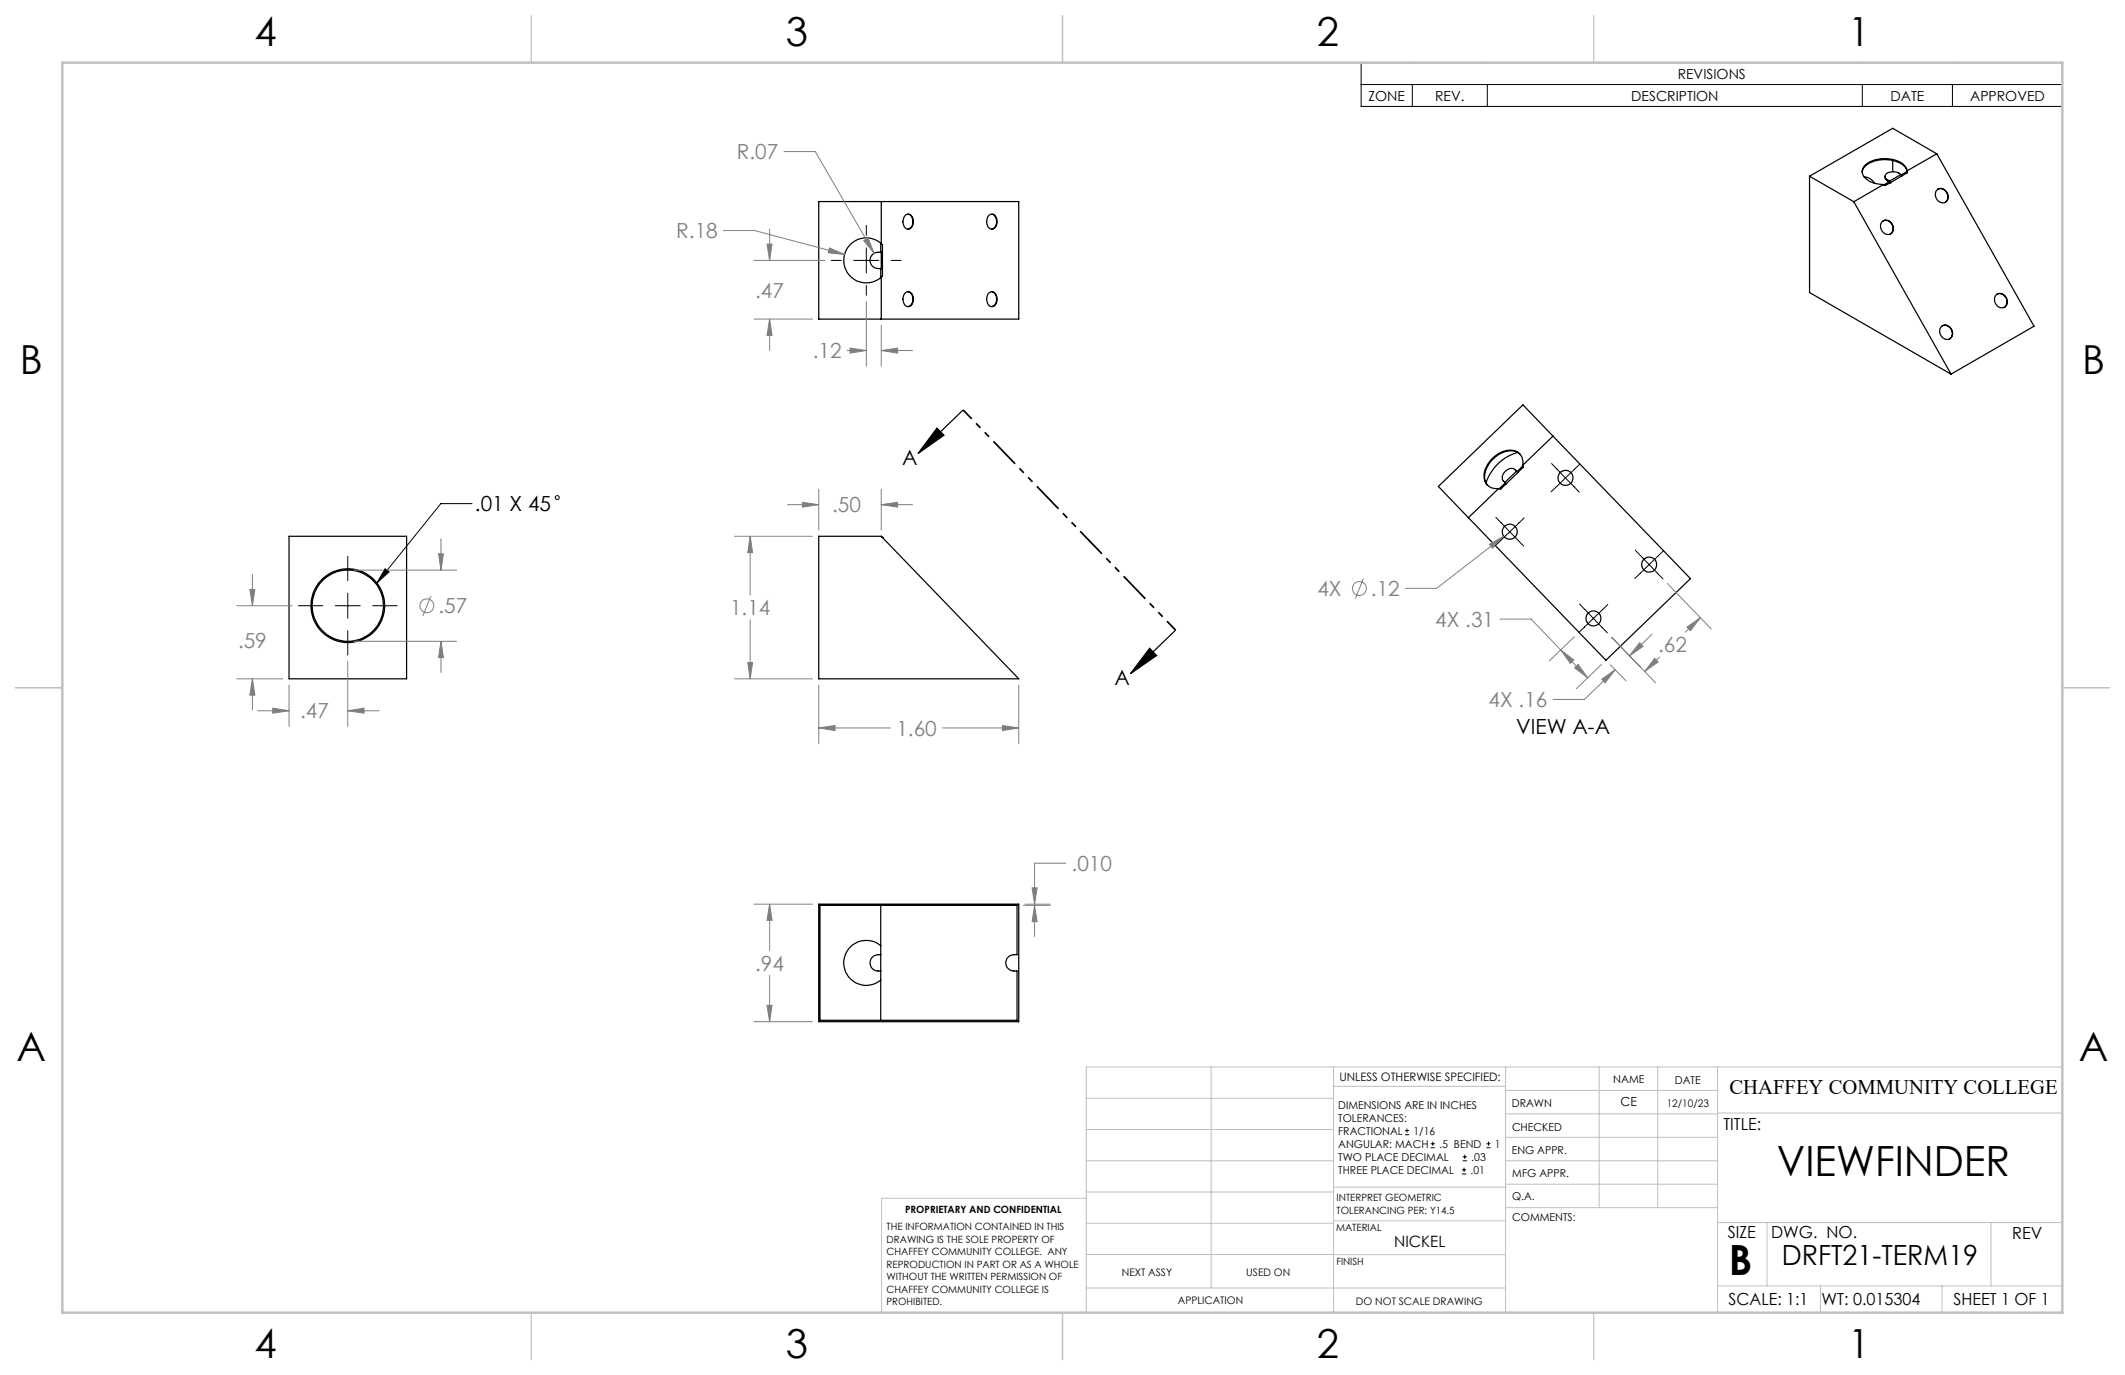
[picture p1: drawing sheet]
<svg xmlns="http://www.w3.org/2000/svg" width="432mm" height="279mm" viewBox="0 0 432 279" stroke-linecap="round" stroke-linejoin="round" font-family="sans-serif">
<g fill="none" stroke="#000" stroke-width=".25">
<path d="M367.7 35.8l9 5.2M367.7 35.8v23.6l28.8 16.6M378.8 35.9a2.5 2.5 0 0 1 2.1 1.3M382.7 37.5l-6 3.5M383 35.8l.1 .6 .4 .3M383.5 36.7l.4 .2M383.5 36.5v.2M383.5 36.5l.5 .3M383.9 36.9l.2 .2M383.9 36.9l-1.1 .7M384 36.8l.1 .3M384.1 37.1l-1.1 .6-.3-.2"/>
<path d="M384.1 37.1h.1M384.6 32.6v2.3M386.3 35.5a2.39 2.39 0 0 0-3.2 .1l-.1 .4 .5 .5M386.3 35.5l-2.3 1.3M386.3 35.5l.2 .2M386.5 35.7l-2.4 1.4M387.5 34.7v.4l-1 .6M387.5 34.7a3.6 3.6 0 0 0-3.5-2.4 5.5 5.5 0 0 0-5.4 1.7 1.96 1.96 0 0 0 1.1 2.7 6 6 0 0 0 3 .8M387.5 34.9v.2M387.5 34.9a3.2 3.2 0 0 0-2.9-2.3 6.4 6.4 0 0 0-5.7 1.3l-.5 1.1M387.5 34.9l-1.1 .6M393.5 38.7a1.44 1.44 0 0 1 1.7-.1 1.44 1.44 0 0 1 .7 1.5 1.19 1.19 0 0 1-1.1 1.2 1.19 1.19 0 0 1-1.3-.9 1.46 1.46 0 0 1 0-1.7z"/>
<path d="M393.6 31.3l-6.1 3.4M393.6 31.3l19.7 35-16.8 9.7M393.6 31.3l-9-5.2-16.9 9.7M393.8 38.4a1.58 1.58 0 0 1 1.8 .8 1.58 1.58 0 0 1-.3 1.9M166.4 41h40.6v23.8h-40.6zM179 49.4v1.9M179 54.6v1.8M179.1 49.5l.2 .2v6.4l-.2 .2M179.1 49.5a4.6 4.6 0 0 0-6.4 .2 4.6 4.6 0 0 0 0 6.4 4.6 4.6 0 0 0 6.4 .2M179.1 41v8.5M179.1 51.3v3.3M179.1 56.3v8.5"/>
<path d="M179.3 51.3h-.9a1.66 1.66 0 0 0-1.6 1.6 1.66 1.66 0 0 0 1.6 1.7h.9M183.9 43.8a.99 .99 0 0 1 1.2-.1 .99 .99 0 0 1 .5 1 1.32 1.32 0 0 1-1.3 1.8 1.79 1.79 0 0 1-.4-2.7zM183.9 59.5a.99 .99 0 0 1 1.2-.1 .99 .99 0 0 1 .5 1 1.32 1.32 0 0 1-1.3 1.9 1.8 1.8 0 0 1-.4-2.8zM184.5 43.5a1.65 1.65 0 0 1 1 1.5 1.65 1.65 0 0 1-1 1.6M184.5 59.3a1.66 1.66 0 0 1 1 1.5 1.66 1.66 0 0 1-1 1.5M200.8 59.7a.98 .98 0 0 1 1.2-.3 .98 .98 0 0 1 .6 1 1.32 1.32 0 0 1-1.3 1.9 1.87 1.87 0 0 1-.5-2.6zM200.9 43.8a.99 .99 0 0 1 1.2-.1 .99 .99 0 0 1 .5 1 1.32 1.32 0 0 1-1.3 1.8 1.86 1.86 0 0 1-.4-2.7zM201.5 43.5a1.61 1.61 0 0 1 .9 2.4l-.4 .5-.5 .2M201.5 59.3a1.7 1.7 0 0 1 .2 3h-.2M376.7 41l19.8 35M382.4 45.1a1.48 1.48 0 0 1 1.8 0 1.48 1.48 0 0 1 .5 1.7 1.22 1.22 0 0 1-1.1 .9 1.22 1.22 0 0 1-1.2-.9 1.63 1.63 0 0 1 0-1.7zM382.7 44.9a1.56 1.56 0 0 1 1.8 .7 1.56 1.56 0 0 1-.4 2"/>
<path d="M405.7 59.9a1.5 1.5 0 0 1 2 .6 1.5 1.5 0 0 1-.6 2 1.63 1.63 0 0 1-1.6-.8 1.63 1.63 0 0 1 .2-1.8zM405.8 59.8a1.57 1.57 0 0 1 1.8 .7 1.57 1.57 0 0 1-.3 1.9M394.7 66.2a1.55 1.55 0 0 1 1.8 .7 1.55 1.55 0 0 1-.4 2 1.58 1.58 0 0 1-1.8-.8 1.58 1.58 0 0 1 .4-1.9zM394.7 66.2a1.57 1.57 0 0 1 1.8 .8 1.57 1.57 0 0 1-.4 1.9M190.4 87l1.4 1.4-5.3 3.7zM195.7 83.3l-9.2 8.8M292.3 98.8l17.2-16.5 34 35.3-17.2 16.6zM304.5 99.3l-6.1 5.9M305.8 98l.2 .3M305.9 98.1l-1.2 1.2M306 98.3l-1.1 1.1-.4-.1M308.2 95.7a1.45 1.45 0 0 0-2.5 .3 1.34 1.34 0 0 0 .1 2"/>
<path d="M308.2 95.7l-2.4 2.3M308.2 95.7l.2 .3-2.4 2.3M308.4 91.9a9.5 9.5 0 0 0-6.5 6.2M308.9 92.3a3.8 3.8 0 0 0-5 .5 4.7 4.7 0 0 0-2 5.3l.4 .5M309.4 94.5l.1 .5-1.1 1M309.4 94.5a2.6 2.6 0 0 0-.9-2.6 2.6 2.6 0 0 0-2.8-.2 5.7 5.7 0 0 0-4.1 5.8 2.47 2.47 0 0 0 2.9 1.8M309.5 94.7l-1.2 1.1M315.6 88.6l-6.2 5.9M58.7 109h23.9v28.9h-23.9zM166.4 109h12.7l27.9 28.9h-40.6zM179.1 109l.2 .2M179.3 109.2h.1"/>
<path d="M233.6 131.7l1.4 1.5-5.3 3.7zM238.9 128.1l-9.2 8.8M166.4 183.7h40.6v23.9h-40.6zM166.6 184h40.1v10a1.75 1.75 0 0 0-2.3 1.7 1.75 1.75 0 0 0 2.3 1.6v10h-40.1zM179 192.2a4.6 4.6 0 0 0-6.3 .3 4.6 4.6 0 0 0 0 6.3 4.6 4.6 0 0 0 6.3 .3M179 194a1.72 1.72 0 0 0-2.2 1.7 1.72 1.72 0 0 0 2.2 1.6M179 184v23.3"/>
<circle cx="318.1" cy="97.1" r="1.53"/>
<circle cx="306.8" cy="108" r="1.53"/>
<circle cx="335.1" cy="114.7" r="1.53"/>
<circle cx="70.7" cy="123.1" r="7.5"/>
<circle cx="70.7" cy="123.1" r="7.2"/>
<circle cx="323.8" cy="125.7" r="1.53"/>
</g>
<g fill="none" stroke="#808080" stroke-width=".2">
<path d="M159.3 30.8h6.4l11.9 20.7M147 46.8h6.4l18.2 4.9M153.2 52.9h14.4M155.9 49.6h1l-.5 3.3zM156.4 46.6v6.3M168.6 50.4l3 1.3-3.3-.3zM175.5 48.9l.9-.5 1.2 3.1zM153.2 64.8h11.9M156.4 64.8l.5 3.4h-1zM156.4 64.8v6.4M172.2 71.2h3.8M172.7 70.7l3.3 .5-3.3 .6z"/>
<path d="M176 61.3v13.1M179.1 71.2l3.3-.5v1.1zM179.1 66.1v8.3M179.1 71.2h6.3M166.4 99.4v8.3M179.1 99.4v8.3M50.8 119.8h1l-.5 3.3zM51.3 116.7v6.4M71.9 115.9h20.9M89.1 112.5h1l-.5 3.4zM89.6 109.5v6.4M149.3 109h15.8"/>
<path d="M152.4 109l.5 3.3h-1zM152.4 109v11.9M160 102.6h6.4M163.1 102.1l3.3 .5-3.3 .4zM179.1 102.6l3.3-.5v.9zM179.1 102.6h6.3M277 117.6l-1.6 4M302.6 110.6l3-1.6-2.3 2.4zM305.6 109l-13.7 10.6h-6.3M338.8 118.6l8.9 9.2M48.1 137.9h9.4M48.1 123.1h11.3"/>
<path d="M51.3 137.9l.5 3.4h-1zM51.3 137.9v6.4M58.7 139.2v8.4M70.7 134.4v13.2M71.9 130.3h20.9M87.6 121.1l-1.7 4M89.6 130.3l.5 3.3h-1zM89.6 130.3v6.4M149.3 137.9h15.8M151.9 134.6h1l-.5 3.3zM152.4 125.9v12M166.4 139.2v11.9"/>
<path d="M207 139.2v11.9M304.8 125.8h6.3l6 6.3M317.1 132.1l2.7 2-.7 .7zM317.1 132.1l5.5 5.6M319.9 129.4l-5 4.9M320 135.7l.7-.7 1.9 2.7zM325.4 135l-5.1 4.9M325.5 138l2.7-1.9-2 2.6zM327.2 135.1l3.2 3.3M328.2 136.1l-6.3 6h-6.3M333.2 130.6l.7 .7-2.8 2zM333.3 135.5l-5.8-6 8.9 9.2"/>
<path d="M335.7 128.9l-4.6 4.4M336.2 133.8l.7 .7-2.7 2zM337.3 133.5l-3.1 3M342.8 127.4l2.7-1.9-2 2.7zM345.5 125.5l-3 2.9M52.4 144.4h6.3M55.4 143.9l3.3 .5-3.3 .5zM70.7 144.4l3.3-.5v1zM70.7 144.4h6.3M166.4 147.9l3.3-.5v1zM166.4 147.9h14.6M191.5 147.9h15.5"/>
<path d="M203.7 147.4l3.3 .5-3.3 .5zM216.6 175.4h-6.4v8.3M153.2 183.7h11.9M156.4 183.7l.5 3.3h-1zM156.4 183.7v9.4M156.4 198.2v9.4M207.9 184h5.5M208.3 183.7h5.1M209.7 180.4h1l-.5 3.3zM210.2 184l.5 3.3h-1zM210.2 184v6.3M153.2 207.6h11.9"/>
<path d="M155.9 204.3h1l-.5 3.3z"/>
<circle cx="276.2" cy="119.6" r="1.42"/>
<circle cx="86.7" cy="123.1" r="1.41"/>
</g>
<g fill="none" stroke="#000" stroke-width=".2">
<path d="M276.6 12.7h142.5v8.9h-142.5zM276.6 17.2h142.5M287 17.2v4.4M302.2 17.2v4.4M378.4 17.2v4.4M396.7 17.2v4.4M168.9 52.9h2.1M173.5 52.9h5.1M176 45.8v2M176 50.4v5.1M176 58v2M181.1 52.9h2"/>
<path d="M315.3 94.2l2.8 2.9M318.1 97.1l-2.9 2.8M318.1 97.1l2.8 2.9M321 94.3l-2.9 2.8M70.7 113v5M78.2 115.6l.9 .6-2.5 2.3zM95.9 102.3h-6.3l-13 16.2M304 105.1l5.6 5.8M309.7 105.2l-5.9 5.7M332.3 111.8l2.8 2.9M335.1 114.7l2.8 3M335.1 114.7l-2.9 2.8"/>
<path d="M338 111.9l-2.9 2.8M60.6 123.1h5M68.1 123.1h5.1M70.7 120.5v5.1M70.7 128.2v4.9M75.7 123.1h5M321 122.7l5.6 5.9M326.7 122.8l-5.8 5.7M285.5 230.6h.8M285.5 229.7h.8M285.9 229.3v.9M290.7 233.2h.8"/>
<path d="M290.7 232.4h.8M291.1 232v.8M297.1 238.5h.8M297.1 237.7h.8M297.2 235.9h.9M297.2 235.1h.9M297.5 237.3v.8M297.6 234.6v.9M302 233.2h.9M302 232.4h.9M302.5 232v.8"/>
<circle cx="113.2" cy="101.1" r=".39"/>
</g>
<path d="M238.9 128l-43.2-44.7" fill="none" stroke="#000" stroke-width=".35" stroke-dasharray="6.3 1.3 1.3 1.3 1.3 1.3" stroke-dashoffset="3.8" stroke-linecap="butt"/>
<g fill="none" stroke="#c0c0c0" stroke-width=".2">
<path d="M246.1 216.8v44.9M271 216.8v49.9M305.9 216.8v49.9M324.9 216.8v28.6M336.8 216.8v28.6M349 216.8v49.9M419.1 216.8h-198.4v49.9M220.7 235.9h50.3M220.7 229.5h50.3M220.7 223.2h50.3M271 220.7h34.9M305.9 231.1h43.1"/>
<path d="M305.9 226.3h43.1M305.9 221.6h43.1M305.9 235.9h43.1M349 226.2h70.1M220.7 248.6h50.3M220.7 242.2h50.3M220.7 254.9h50.3M220.7 243.5h-41.6v23.2M271 255h34.9M271 248.1h35M271 241.2h35M305.9 240.6h43.1"/>
<path d="M306 245.4h43M349 248.4h70.1M359.1 248.4v12.9M404.6 248.4v12.9M220.7 261.7h85.2M349 261.3h70.1M369.9 261.3v5.4M394.6 261.3v5.4"/>
</g>
<path d="M108 3.2v9.5M215.9 3.2v9.5M323.8 3.2v9.5M3.1 139.7h9.6M419.1 139.7h9.5M108 266.7v9.6M215.9 266.7v9.6M323.8 266.7v9.6" fill="none" stroke="#c0c0c0" stroke-width=".25"/>
<path d="M12.7 12.7h406.4v254h-406.4z" fill="none" stroke="#c0c0c0" stroke-width=".5"/>
<path d="M233.6 131.7l1.4 1.5-5.3 3.7zM190.4 87l1.4 1.4-5.3 3.7z" fill="#000"/>
<path d="M175.5 48.9l2.1 2.6-1.2-3.1zM168.6 50.4l-.3 1 3.3 .3zM172.7 70.7l3.3 .5-3.3 .6zM179.1 71.2l3.3-.5v1.1zM155.9 49.6h1l-.5 3.3zM156.4 64.8l.5 3.4h-1z" fill="#808080"/>
<path d="M78.2 115.6l.9 .6-2.5 2.3z" fill="#000"/>
<path d="M166.4 147.9l3.3-.5v1zM203.7 147.4l3.3 .5-3.3 .5zM152.4 109l.5 3.3h-1zM151.9 134.6h1l-.5 3.3zM179.1 102.6l3.3-.5v.9zM163.1 102.1l3.3 .5-3.3 .4zM210.2 184l.5 3.3h-1zM209.7 180.4h1l-.5 3.3zM155.9 204.3h1l-.5 3.3zM156.4 183.7l.5 3.3h-1zM89.1 112.5h1l-.5 3.4zM89.6 130.3l.5 3.3h-1zM50.8 119.8h1l-.5 3.3zM51.3 137.9l.5 3.4h-1zM70.7 144.4l3.3-.5v1zM55.4 143.9l3.3 .5-3.3 .5zM302.6 110.6l.7 .8 2.3-2.4zM336.2 133.8l.7 .7-2.7 2zM342.8 127.4l2.7-1.9-2 2.7zM333.2 130.6l.7 .7-2.8 2zM325.5 138l2.7-1.9-2 2.6zM317.1 132.1l2.7 2-.7 .7zM320 135.7l.7-.7 1.9 2.7z" fill="#808080"/>
<g font-size="8.5">
<text x="361.1" y="239">VIEWFINDER</text>
<text x="351.3" y="259">B</text>
</g>
<g font-size="8.1">
<text x="51.7" y="9.3">4</text>
<text x="159.7" y="9.3">3</text>
<text x="267.6" y="9.3">2</text>
<text x="375.6" y="9.3">1</text>
<text x="4" y="76">B</text>
<text x="423.1" y="76">B</text>
<text x="3.3" y="215.7">A</text>
<text x="422.4" y="215.7">A</text>
<text x="51.7" y="276">4</text>
<text x="159.7" y="276">3</text>
<text x="267.6" y="276">2</text>
<text x="375.6" y="276">1</text>
</g>
<text font-size="5.6" x="362.1" y="257">DRFT21-TERM19</text>
<g font-size="4.2" fill="#808080">
<text x="149.7" y="32.4">R.07</text>
<text x="137.4" y="48.4">R.18</text>
<text x="153.5" y="60.6">.47</text>
<text x="165.1" y="72.8">.12</text>
<text x="169.1" y="104.1">.50</text>
<text x="89.1" y="124.6">.57</text>
<text x="148.3" y="125">1.14</text>
<text x="267.7" y="121.1">4X</text>
<text x="278.6" y="121.1">.12</text>
<text x="48.4" y="131.8">.59</text>
<text x="291.7" y="127.4">4X .31</text>
<text x="336.9" y="132.6">.62</text>
<text x="302.5" y="143.7">4X .16</text>
<text x="61" y="146">.47</text>
<text x="182.2" y="149.5">1.60</text>
<text x="217.8" y="177">.010</text>
<text x="153.5" y="197.2">.94</text>
</g>
<g font-size="4.2">
<text x="183.3" y="94.4">A</text>
<text x="96.5" y="103.9">.01 X 45</text>
<text x="226.5" y="139.2">A</text>
<text x="308.1" y="149.2">VIEW A-A</text>
<text x="351.4" y="222.2">CHAFFEY COMMUNITY COLLEGE</text>
</g>
<g font-size="3.4">
<text x="350.2" y="229.5">TITLE:</text>
<text x="351.1" y="251.6">SIZE</text>
<text x="359.9" y="251.6">DWG. NO.</text>
<text x="408.9" y="251.7">REV</text>
<text x="351.2" y="265.2">SCALE: 1:1</text>
<text x="370.1" y="265.3">WT: 0.015304</text>
<text x="396.9" y="265.2">SHEET 1 OF 1</text>
</g>
<text font-size="3.2" x="283.3" y="253.3">NICKEL</text>
<g font-size="2.8">
<text x="340.9" y="16">REVISIONS</text>
<text x="278.1" y="20.4">ZONE</text>
<text x="291.6" y="20.4">REV.</text>
<text x="331.5" y="20.4">DESCRIPTION</text>
<text x="384.1" y="20.4">DATE</text>
<text x="400.3" y="20.4">APPROVED</text>
</g>
<text font-size="2.5" x="329.3" y="224.8">CE</text>
<text font-size="2.4" x="272.2" y="219.7">UNLESS OTHERWISE SPECIFIED:</text>
<g font-size="2.2">
<text x="327.8" y="220.1">NAME</text>
<text x="340.3" y="220.2">DATE</text>
<text x="271.9" y="225.3">DIMENSIONS ARE IN INCHES</text>
<text x="271.9" y="227.9">TOLERANCES:</text>
<text x="307.2" y="224.9">DRAWN</text>
<text x="271.9" y="230.6">FRACTIONAL</text>
<text x="271.9" y="233.2">ANGULAR: MACH</text>
<text x="287.2" y="230.6">1/16</text>
<text x="292.5" y="233.2">.5 BEND</text>
<text x="303.8" y="233.2">1</text>
<text x="307.3" y="229.8">CHECKED</text>
<text x="271.9" y="238.5">THREE PLACE DECIMAL</text>
<text x="271.9" y="235.9">TWO PLACE DECIMAL</text>
<text x="298.8" y="238.5">.01</text>
<text x="299" y="235.9">.03</text>
<text x="307.2" y="234.5">ENG APPR.</text>
<text x="307.3" y="239.2">MFG APPR.</text>
<text x="307.3" y="243.9">Q.A.</text>
<text x="307.3" y="248.1">COMMENTS:</text>
</g>
<g font-size="2.1">
<text x="338.7" y="224.9">12/10/23</text>
<text x="227.9" y="259.2">NEXT ASSY</text>
<text x="253.3" y="259.2">USED ON</text>
<text x="239.3" y="265">APPLICATION</text>
<text x="275.5" y="265.1">DO NOT SCALE DRAWING</text>
</g>
<g font-size="2">
<text x="271.6" y="244.1">INTERPRET GEOMETRIC</text>
<text x="180.2" y="250">THE INFORMATION CONTAINED IN THIS</text>
<text x="183.9" y="246.4">PROPRIETARY AND CONFIDENTIAL</text>
<text x="271.5" y="250.2">MATERIAL</text>
<text x="271.6" y="246.6">TOLERANCING PER: Y14.5</text>
<text x="180.2" y="252.5">DRAWING IS THE SOLE PROPERTY OF</text>
<text x="180.2" y="255.1">CHAFFEY COMMUNITY COLLEGE. ANY</text>
<text x="180.2" y="257.6">REPRODUCTION IN PART OR AS A WHOLE</text>
<text x="271.5" y="257">FINISH</text>
<text x="180.2" y="260.1">WITHOUT THE WRITTEN PERMISSION OF</text>
<text x="180.2" y="262.6">CHAFFEY COMMUNITY COLLEGE IS</text>
<text x="180.2" y="265.2">PROHIBITED.</text>
</g>
</svg>
